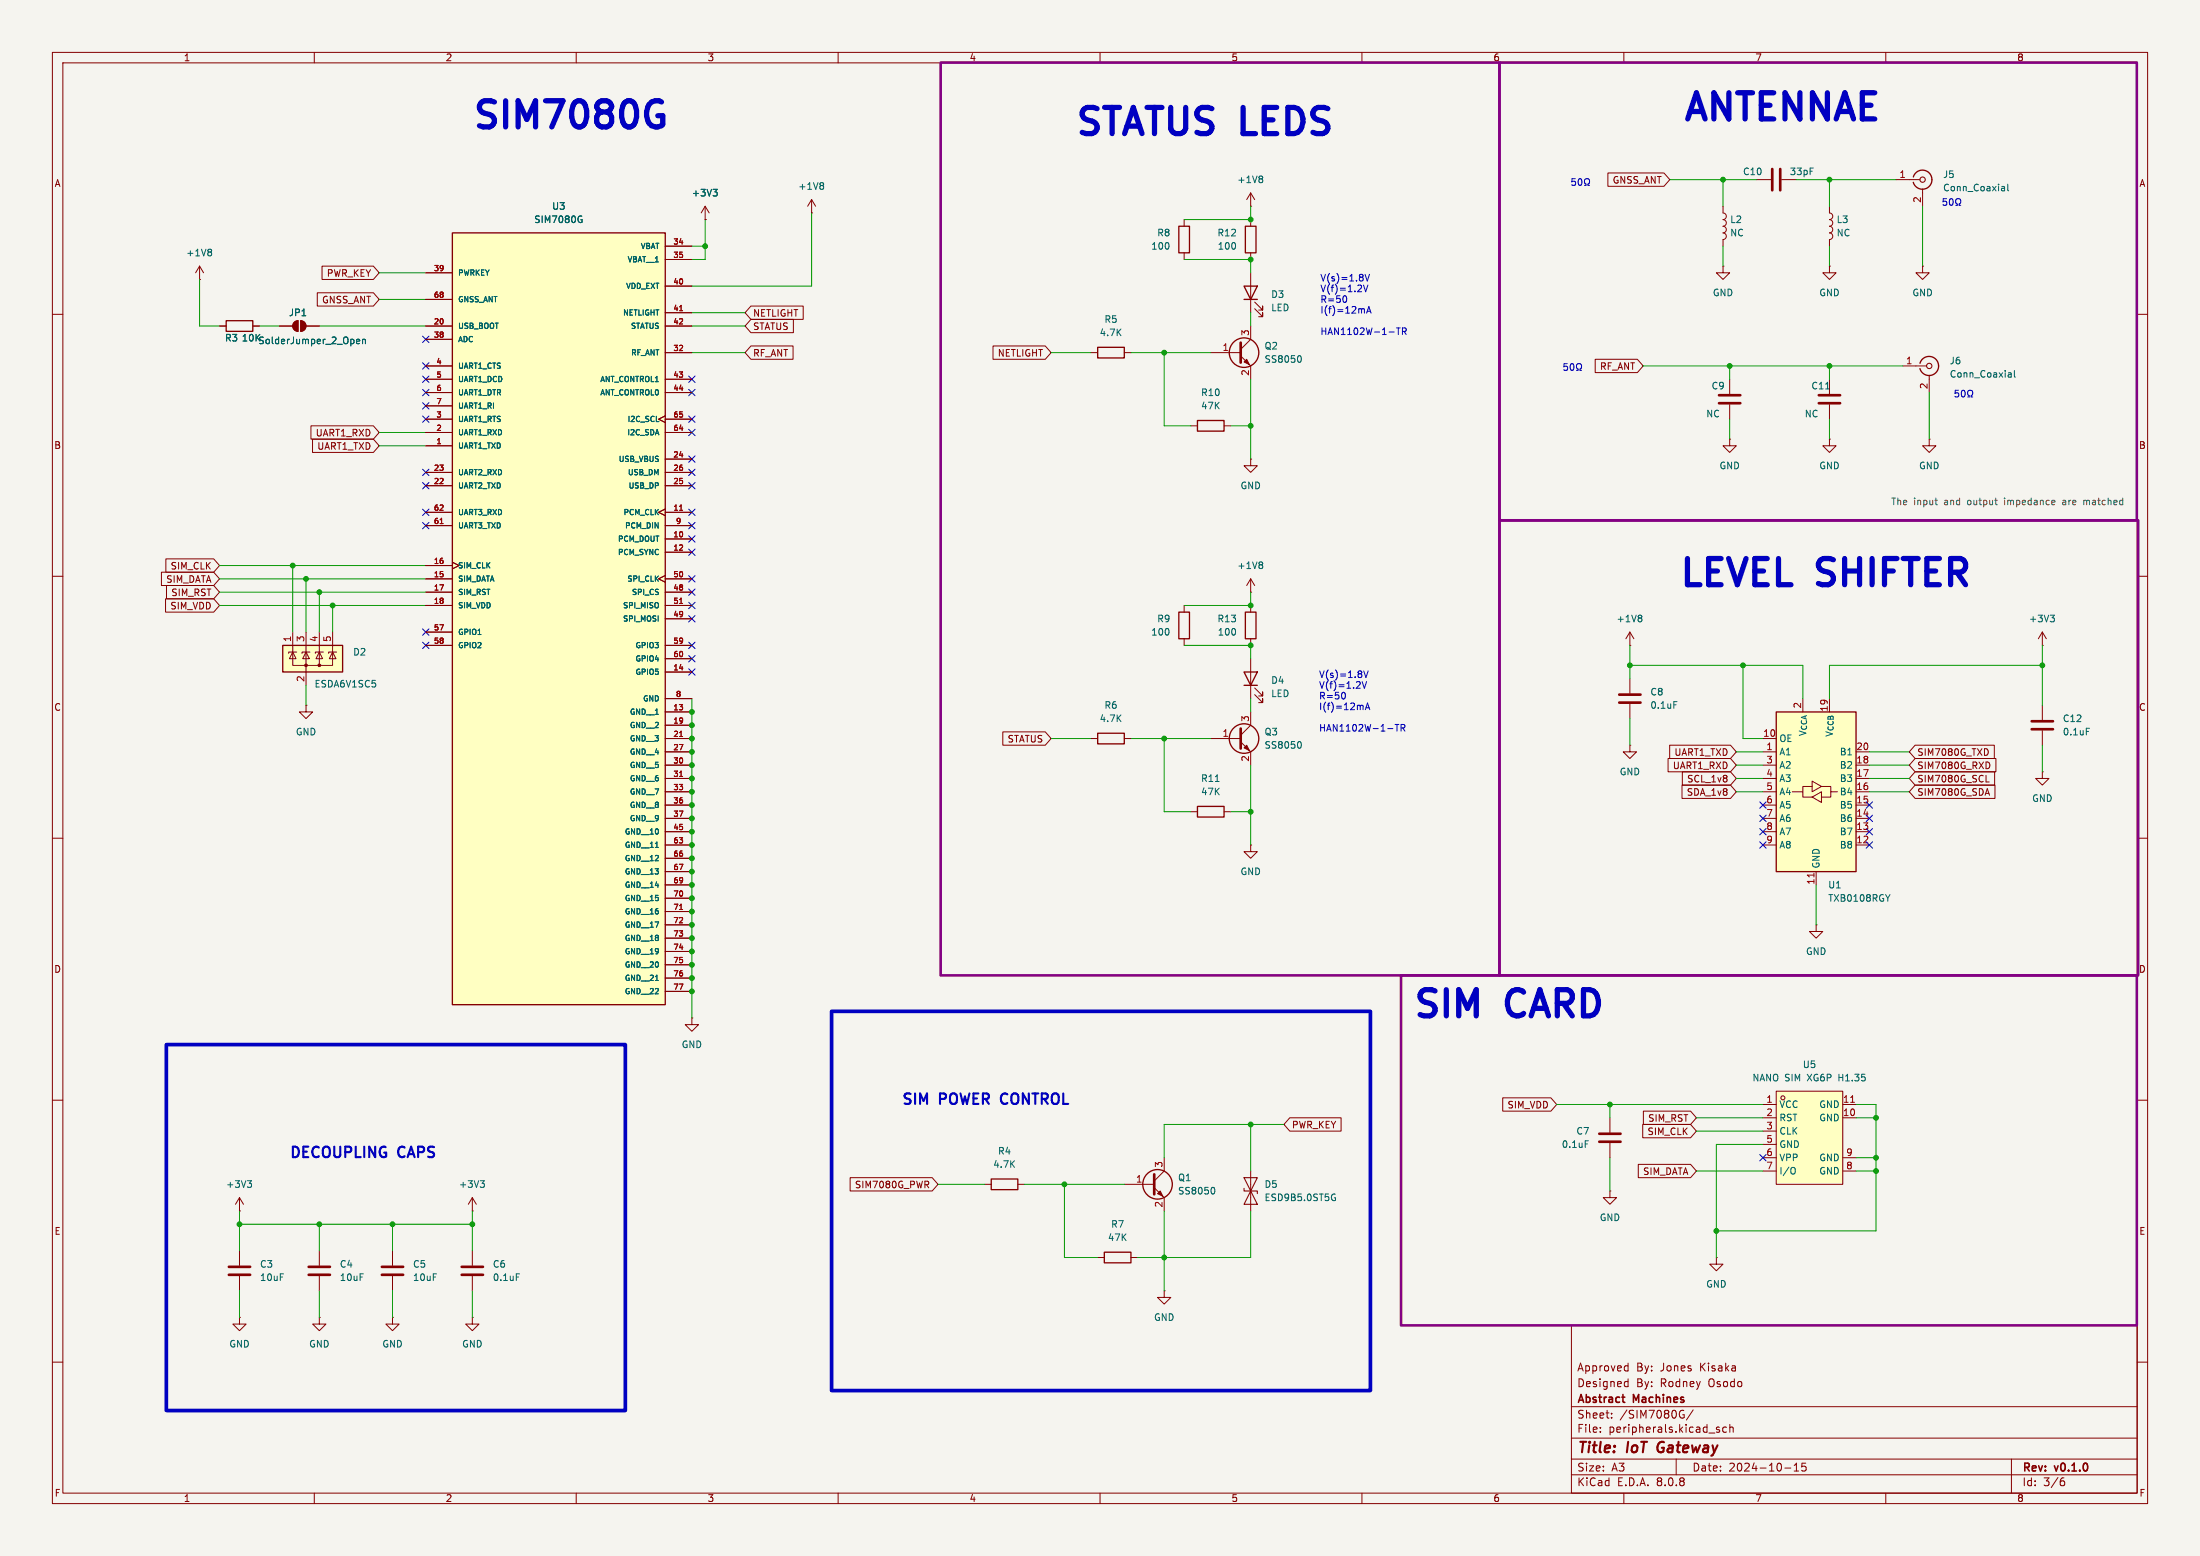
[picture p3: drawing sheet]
<svg xmlns="http://www.w3.org/2000/svg" width="420mm" height="297mm" viewBox="0 0 420 297" stroke-linecap="round" stroke-linejoin="round" font-family="sans-serif">
<path d="M0 0h420v297h-420z" fill="#f5f4ef" stroke="#f5f4ef" stroke-width=".19"/>
<g fill="none" stroke="#840000" stroke-width=".19">
<path d="M10 10h400v277h-400zM12 12h396v273h-396zM60 10v2M110 10v2M160 10v2M210 10v2M260 10v2M310 10v2M360 10v2M10 60h2M408 60h2M238.8 87.6v1.3h1.2l-1.2 1.3-1.3-1.3h1.3"/>
<path d="M238.8 87.6h.1M10 110h2M238.8 115.6v1.2M408 110h2M238.8 121.9v1.3M238.8 125.7v7.7M238.8 135.9v2.5l-1.9 1.9M239.5 132.6l1.5 1.5v-.7v.7h-.7M239.5 131.3l1.5 1.5v-.7v.7h-.7M10 160h2M231.1 141h5.8M236.9 141.6l1.9 1.9v2.6"/>
<path d="M408 160h2M10 210h2M408 210h2M300 253h108v32h-108zM10 260h2M300 278.5h108M300 274.5h108M300 268.5h108M305.5 273.2v.2M305.5 272.5v.1M307.7 270.5v.2M307.7 269.8v.1"/>
<path d="M310.4 263.7l.4 .1M310.4 260.7l.4 .1M310.8 260.2v1.5M310.8 263.2v1.5M310.8 264.6l-.4 .1M310.8 261.6l-.4 .1M320 278.5v3M321.1 269.2l.3 .1M321.2 270h.3v.5l-.4 .2M323.2 269.1l-1.3 1.9M327.7 272.8l.5 .2 .1 .1-.1 .2-.4 .1M327.7 272.5h.5"/>
<path d="M329.6 272.5l-.4-.1-.3 .3 .1 .6h.6M330.2 272.5l.2-.1 .4 .1 .1 .9M330.2 271.9v1.5M342.5 279.7l.4-.4v1.5M344.7 279.3h-.7l-.1 .7 .3-.1h.5l.1 .2-.1 .5-.2 .2-.6-.2M384 278.5v6.5M408 260h2M60 285v2M110 285v2M160 285v2M210 285v2M260 285v2"/>
<path d="M300 281.5h108M310 285v2M340.7 280.2h1.2M342.5 280.8h.9M360 285v2M393.6 282.7h.4l.2 .2-.1 .5-.5 .2M394 282.1l-.4 .1"/>
</g>
<path d="M316.7 275.5a1.27 1.27 0 0 0 0 1.6" fill="none" stroke="#840000" stroke-width=".4"/>
<path d="M309.6 266.7h.6M310 267.7h.2" fill="none" stroke="#840000" stroke-width=".3"/>
<g fill="none" stroke="#840000" stroke-width=".25">
<path d="M237.7 116.8h2.1v5.1h-2.1zM237.5 128.3h2.5l-1.2 2.5zM237.5 130.8h2.5"/>
<circle cx="237.5" cy="141" r="2.82"/>
</g>
<path d="M236.9 139.1v3.8" fill="none" stroke="#840000" stroke-width=".51"/>
<path d="M237.5 142.7l.5-.5 .5 1.1z" fill="#840000" stroke="#840000" stroke-width=".19"/>
<path d="M248.1 141.5a.79 .79 0 0 1 0 1.3" fill="none" stroke="#006464" stroke-width=".19"/>
<path d="M339.1 135.9h15.2v30.5h-15.2z" fill="#ffffc2"/>
<g fill="none" stroke="#840000" stroke-width=".25">
<path d="M225 43.2h2.1v5.1h-2.1zM237.5 54.6h2.5l-1.2 2.6zM237.5 57.2h2.5M237.7 43.2h2.1v5.1h-2.1zM209.5 66.3h5.1v2h-5.1zM366.5 69.3a1.82 1.82 0 0 1 2.8-.9 1.82 1.82 0 0 1 0 3 1.82 1.82 0 0 1-2.8-1M228.6 80.3h5.1v2h-5.1zM225 116.8h2.1v5.1h-2.1zM209.5 140h5.1v2h-5.1zM339.1 135.9h15.2v30.5h-15.2zM228.6 153.9h5.1v2.1h-5.1zM210.8 239h5.1v2h-5.1z"/>
<circle cx="237.5" cy="67.3" r="2.82"/>
<circle cx="221" cy="226.1" r="2.82"/>
</g>
<g fill="none" stroke="#840000" stroke-width=".19">
<path d="M238.8 39.4h.1M238.8 36.8v2.6M238.8 36.8l-.8 1.3M238.8 36.8l.7 1.3M335.3 34.3h2.8M340.1 34.3h2.8M226.1 41.9v1.3M226.1 48.3v1.2M238.8 41.9v1.3M238.8 48.3v1.2M238.8 52.1v7.6M239.5 58.9l1.5 1.6v-.8v.8h-.7"/>
<path d="M239.5 57.7l1.5 1.5v-.8v.8h-.7M328.9 50.8v1.3h1.3l-1.3 1.2-1.2-1.2h1.2M328.9 50.8h.1M349.2 50.8v1.3h1.3l-1.3 1.2-1.2-1.2h1.2M349.2 50.8h.1M367 50.8v1.3h1.3l-1.3 1.2-1.2-1.2h1.2M367 50.8h.1M208.3 67.3h1.2M214.6 67.3h1.3M231.1 67.3h5.8M236.9 67.9l1.9 2v2.5M238.8 62.2v2.6l-1.9 1.9"/>
<path d="M330.2 72.4v2.8M330.2 77.2v2.8M349.2 72.4v2.8M349.2 77.2v2.8M363.2 69.9h4.6M368.3 71.6v3.3M227.3 81.3h1.3M233.7 81.3h1.2M330.2 83.8v1.3h1.3l-1.3 1.3-1.3-1.3h1.3M330.2 83.8h.1M349.2 83.8v1.3h1.3l-1.3 1.3-1.2-1.3h1.2M349.2 83.8h.1"/>
<path d="M368.3 83.8v1.3h1.3l-1.3 1.3-1.3-1.3h1.3M368.3 83.8h.1M226.1 115.6v1.2M238.8 113h.1M238.8 110.5l-.8 1.3M238.8 110.5v2.5M238.8 110.5l.7 1.3M226.1 121.9v1.3M311.1 123.2h.1M311.1 120.7l-.7 1.2M311.1 120.7v2.5M311.1 129.5v2.8"/>
<path d="M311.1 134.4v2.8M311.1 120.7l.8 1.2M389.9 123.2h.1M389.9 120.7v2.5M389.9 134.6v2.8M389.9 139.4v2.8M389.9 120.7l-.8 1.2M389.9 120.7l.8 1.2M208.3 141h1.2M214.6 141h1.3M227.3 154.9h1.3M233.7 154.9h1.2"/>
<path d="M311.1 142.2v1.3h1.3l-1.3 1.3-1.2-1.3h1.2M311.1 142.2h.1M336.5 143.5h2.6M336.5 141h2.6M336.5 158.8h2.6M336.5 156.2h2.6M336.5 153.7h2.6M336.5 151.1h2.6M336.5 148.6h2.6M336.5 146.1h2.6M342.1 151.1h2.1v1h1.7M345.9 150.1h-1.7v1"/>
<path d="M345.9 152.1l1.8-1v2.1zM345.9 149.1l1.8 1-1.8 1zM347.7 150.1h1.8v1h1.3M349.5 151.1v1h-1.8M354.3 143.5h2.6M354.3 158.8h2.6M354.3 156.2h2.6M354.3 153.7h2.6M354.3 151.1h2.6M354.3 148.6h2.6M354.3 146.1h2.6M389.9 147.3v1.3h1.3l-1.3 1.3-1.3-1.3h1.3"/>
<path d="M389.9 147.3h.1M238.8 161.3v1.3h1.2l-1.2 1.2-1.3-1.2h1.3M238.8 161.3h.1M336.5 161.3h2.6M346.7 176.5v1.3h1.3l-1.3 1.3-1.3-1.3h1.3M346.7 176.5h.1M346.7 166.4v2.5M354.3 161.3h2.6M307.3 213.4v2.8M307.3 218.2v2.8M214.6 226.1h5.7M220.3 226.7l1.9 1.9v2.5"/>
<path d="M222.2 221v2.5l-1.9 1.9M238.8 223.5v7.6M209.5 240h1.3M215.9 240h1.3M222.2 246.4v1.2h1.3l-1.3 1.3-1.2-1.3h1.2M222.2 246.4h.1"/>
</g>
<path d="M346.3 166.7v.7" fill="none" stroke="#a90000" stroke-width=".19"/>
<g fill="none" stroke="#006464" stroke-width=".19">
<path d="M240.8 33.6l.3 .2-.3 .3 .3 .3v.2l-.3 .3M248.1 67.9a.79 .79 0 0 1 0 1.3M348.5 74.2h.8M383.5 71.1l.5 .2v.7M384 71.9l-.5 .1M384 71.4l-.5 .1M384.6 70.7v1.1l.1 .2M240.8 107.3l.3 .2-.3 .3 .3 .2v.3l-.3 .2M313.2 117.4l.2 .3-.2 .3 .2 .2v.2l-.2 .3M391.4 117.4h.8l-.4 .5M391.9 117.9l.3 .2v.3l-.3 .3M319.5 133.9h.7"/>
<path d="M398.3 139h.6M232 149.2h.7M360.8 170.8l-.4 .6M302.6 217.7h.6M231.6 226.6a.79 .79 0 0 1 0 1.3M254.6 227.9l.3 .1M254.7 228.6h.3v.5l-.4 .1"/>
</g>
<g fill="none" stroke="#840000" stroke-width=".51">
<path d="M338.3 32.3v4M339.9 32.3v4M236.9 65.4v3.8M328.2 77h4M328.2 75.4h4M347.2 77h4.1M347.2 75.4h4.1M309.1 134.1h4.1M309.1 132.6h4.1M387.9 139.2h4M387.9 137.7h4M305.3 217.9h4.1"/>
<path d="M305.3 216.4h4.1M220.3 224.2v3.8"/>
</g>
<g fill="#840000" stroke="#840000" stroke-width=".19">
<path d="M221 227.8l.5-.5 .5 1z"/>
<path d="M237.5 69.1l.5-.5 .5 1z"/>
</g>
<g fill="none" stroke="#840000" stroke-width=".2">
<path d="M237.5 226.8v.5h2.5v.5M237.5 224.8h2.5l-1.2 2.5zM238.8 227.3l1.2 2.6h-2.5z"/>
<circle cx="368.3" cy="69.9" r=".51"/>
</g>
<path d="M339.1 208.3h12.7v17.8h-12.7z" fill="#ffffc2"/>
<g fill="none" stroke="#840000" stroke-width=".19">
<path d="M134.6 39.4l-.7 1.2M134.6 39.4v2.5M134.6 39.4l.8 1.2M154.9 38.1l-.7 1.3M154.9 38.1v2.5M154.9 38.1l.8 1.3M328.9 39.4v1.3a.64 .64 0 0 1 .7 .6 .64 .64 0 0 1-.7 .6 .63 .63 0 0 1 .7 .7 .63 .63 0 0 1-.7 .6 .63 .63 0 0 1 .7 .6 .63 .63 0 0 1-.7 .7M349.2 39.4v1.3a.64 .64 0 0 1 .7 .6 .64 .64 0 0 1-.7 .6 .63 .63 0 0 1 .7 .7 .63 .63 0 0 1-.7 .6 .63 .63 0 0 1 .7 .6 .63 .63 0 0 1-.7 .7M361.9 34.3h4.6M367 36.1v3.3M38.1 53.3h.1M38.1 50.8l-.8 1.3"/>
<path d="M38.1 50.8v2.5M38.1 50.8l.8 1.3M134.6 41.9h.1M154.9 40.6h.1M328.9 44.5a.63 .63 0 0 1 .7 .6 .63 .63 0 0 1-.7 .6v1.3M349.2 44.5a.63 .63 0 0 1 .7 .6 .63 .63 0 0 1-.7 .6v1.3M41.9 62.2h1.3M48.3 62.2h1.2M53.3 62.2h2.6M56.2 61.5l.7-.3v2a1.02 1.02 0 0 1-.9-.6 1.02 1.02 0 0 1 .2-1.1zM57.4 61.2a1.02 1.02 0 0 1 1 1 1.02 1.02 0 0 1-1 1zM58.4 62.2h2.6"/>
<path d="M132.1 194.3v1.3h1.2l-1.2 1.3-1.3-1.3h1.3M132.1 194.3h.1M336.5 210.8h2.6M336.5 213.4h2.6M336.5 215.9h2.6M336.5 218.4h2.6M339.1 208.3h12.7v17.8h-12.7zM351.8 210.8h2.5M351.8 213.4h2.5M45.7 231.1h.1M45.7 228.6l-.7 1.3M45.7 228.6v2.5"/>
<path d="M45.7 238.8v2.8M45.7 228.6l.8 1.3M61 238.8v2.8M74.9 238.8v2.8M90.2 231.1h.1M90.2 228.6v2.5M90.2 238.8v2.8M90.2 228.6l-.8 1.3M90.2 228.6l.7 1.3M188 226.1h1.2M194.3 226.1h1.3M307.3 227.3v1.3h-1.2l1.2 1.3 1.3-1.3h-1.3"/>
<path d="M307.3 227.3h.1M336.5 221h2.6M336.5 223.5h2.6M351.8 221h2.5M351.8 223.5h2.5M45.7 251.5v1.2h1.3l-1.3 1.3-1.3-1.3h1.3M45.7 251.5h.1M45.7 243.6v2.8M61 251.5v1.2h1.2l-1.2 1.3-1.3-1.3h1.3M61 251.5h.1M61 243.6v2.8M74.9 251.5v1.2h1.3l-1.3 1.3-1.2-1.3h1.2"/>
<path d="M74.9 251.5h.1M74.9 243.6v2.8M90.2 251.5v1.2h1.2l-1.2 1.3-1.3-1.3h1.3M90.2 251.5h.1M90.2 243.6v2.8M327.7 240v1.3h1.2l-1.2 1.3-1.3-1.3h1.3M327.7 240h.1"/>
<circle cx="340.4" cy="209.6" r=".38"/>
</g>
<path d="M353.3 210.4h.7" fill="none" stroke="#a90000" stroke-width=".19"/>
<g fill="none" stroke="#006464" stroke-width=".19">
<path d="M136.1 36.1h.8l-.4 .5M136.7 36.6l.2 .3v.3l-.2 .2M157 34.9l.2 .2-.2 .3 .2 .3v.2l-.2 .2M382.3 35.6l.4 .2v.6M382.7 36.4h-.4M382.7 35.9h-.4M383.3 35.2v1.1l.2 .1M40.2 47.6l.2 .2-.2 .3 .2 .3v.2l-.2 .2M68.1 65.2l.6-.1-.1-.3h-.4l-.1 .1v.6h.5M69.2 64.9l.2-.1h.3l.1 .8M69.2 64.8v.8M47.2 225.4h.8l-.4 .5"/>
<path d="M47.8 225.9l.2 .2v.3l-.2 .2M91.7 225.4h.8l-.5 .5M92.2 225.9l.3 .2v.3l-.3 .2M342.4 222.8l.1 .1a.81 .81 0 0 1-.1 1.2M98.6 243.1h.6"/>
</g>
<path d="M365.3 33.8a1.82 1.82 0 0 1 2.8-1 1.82 1.82 0 0 1-.1 3 1.82 1.82 0 0 1-2.7-1M43.2 61.2h5.1v2h-5.1zM189.2 225h5.1v2.1h-5.1z" fill="none" stroke="#840000" stroke-width=".25"/>
<circle cx="367" cy="34.3" r=".51" fill="none" stroke="#840000" stroke-width=".2"/>
<g fill="#840000" stroke="#840000" stroke-width=".19">
<path d="M56.2 61.5l.7-.3v2a1.02 1.02 0 0 1-.9-.6 1.02 1.02 0 0 1 .2-1.1z"/>
<path d="M57.4 61.2a1.02 1.02 0 0 1 1 1 1.02 1.02 0 0 1-1 1z"/>
</g>
<path d="M43.7 243.3h4.1M43.7 241.8h4.1M58.9 243.3h4.1M58.9 241.8h4.1M72.9 243.3h4.1M72.9 241.8h4.1M88.1 243.3h4.1M88.1 241.8h4.1" fill="none" stroke="#840000" stroke-width=".51"/>
<path d="M86.4 44.5h40.6v147.3h-40.6z" fill="#ffffc2"/>
<path d="M86.4 44.5h40.6v147.3h-40.6z" fill="none" stroke="#840000" stroke-width=".25"/>
<g fill="none" stroke="#840000" stroke-width=".19">
<path d="M81.3 52.1h5.1M81.3 57.2h5.1M127 47h5.1M127 49.5h5.1M127 54.6h5.1M127 59.7h5.1M81.3 62.2h5.1M81.3 64.8h5.1M81.3 69.9h5.1M81.3 72.4h5.1M81.3 74.9h5.1M81.3 77.5h5.1"/>
<path d="M127 79.4l-1.3 .6 1.3 .6M127 62.2h5.1M127 67.3h5.1M127 72.4h5.1M127 74.9h5.1M81.3 85.1h5.1M81.3 97.8h5.1M81.3 82.6h5.1M81.3 92.7h5.1M81.3 90.2h5.1M81.3 80h5.1M127 97.2l-1.3 .6 1.3 .6"/>
<path d="M127 97.8h5.1M127 82.6h5.1M127 92.7h5.1M127 90.2h5.1M127 87.6h5.1M127 80h5.1M81.3 110.5h5.1M81.3 108h5.1M81.3 113h5.1M81.3 115.6h5.1M81.3 100.3h5.1M86.4 107.3l1.2 .7-1.2 .6"/>
<path d="M127 109.9l-1.3 .6 1.3 .6M127 102.9h5.1M127 105.4h5.1M127 110.5h5.1M127 113h5.1M127 115.6h5.1M127 118.1h5.1M127 100.3h5.1M58.4 134.6v1.3h1.3l-1.3 1.3-1.3-1.3h1.3M58.4 134.6h.1M81.3 120.7h5.1M81.3 123.2h5.1"/>
<path d="M127 135.9h5.1M127 128.3h5.1M127 138.4h5.1M127 123.2h5.1M127 125.7h5.1M127 133.4h5.1M127 141h5.1M127 143.5h5.1M127 146.1h5.1M127 148.6h5.1M127 151.1h5.1M127 153.7h5.1"/>
<path d="M127 156.2h5.1M127 158.8h5.1M127 161.3h5.1M127 163.8h5.1M127 166.4h5.1M127 168.9h5.1M127 171.5h5.1M127 174h5.1M127 176.5h5.1M127 179.1h5.1M127 181.6h5.1M127 184.2h5.1"/>
<path d="M127 186.7h5.1M127 189.2h5.1"/>
</g>
<path d="M129.7 59.3h.6M84 99.9h.6M129.7 97.4h.6M129.7 115.2h.6M129.7 140.6h.6M129.7 148.2h.6M129.7 173.6h.6" fill="none" stroke="#a90000" stroke-width=".19"/>
<path d="M110.8 41.2l.3 .1M110.9 41.9h.2v.5l-.3 .1M125.1 161.8h.6M125.1 187.2h.6" fill="none" stroke="#006464" stroke-width=".19"/>
<path d="M54 123.2h11.4v5.1h-11.4z" fill="#ffffc2"/>
<path d="M54 123.2h11.4v5.1h-11.4z" fill="none" stroke="#840000" stroke-width=".25"/>
<g fill="#840000" stroke="#840000" stroke-width=".19">
<circle cx="58.4" cy="127" r=".25"/>
<circle cx="61" cy="127" r=".25"/>
</g>
<g fill="none" stroke="#840000" stroke-width=".19">
<path d="M307 33h10.7l1.1 1.3-1.1 1.3h-10.7zM60.6 55.9h10.7l1.1 1.3-1.1 1.2h-10.7zM61.5 50.8h9.8l1.1 1.3-1.1 1.2h-9.8zM81.3 52.1h5.1M81.3 57.2h5.1M127 47h5.1M127 49.5h5.1M127 54.6h5.1M127 59.7h5.1M134.6 41.9h.1M143.4 58.4h9.9v2.6h-9.9l-1.2-1.3zM41.9 62.2h1.3"/>
<path d="M48.3 62.2h1.2M53.3 62.2h2.6M58.4 62.2h2.6M81.3 69.9h5.1M81.3 62.2h5.1M81.3 64.8h5.1M81.3 72.4h5.1M81.3 74.9h5.1M81.3 77.5h5.1M127 79.4l-1.3 .6 1.3 .6M127 62.2h5.1M127 67.3h5.1"/>
<path d="M127 72.4h5.1M127 74.9h5.1M143.4 61h8.1v2.5h-8.1l-1.2-1.3zM143.4 66h8v2.6h-8l-1.2-1.3zM189.6 66h9.9l1.2 1.3-1.2 1.3h-9.9zM304.5 68.6h8.1l1.1 1.3-1.1 1.2h-8.1zM305.8 69.9h.6l.1-.2-.1-.3-.6-.1v1.2M306.1 69.9l.4 .6M307 69.9h.4M307.6 69.3h-.6v1.2M307.8 70.6h1M308.9 70.5l.4-1.2 .4 1.2"/>
<path d="M309 70.2h.6M310.9 69.3v1.2l-.7-1.2v1.2M311.3 69.3h.7M311.7 69.3v1.2M59.4 81.3h11.9l1.1 1.3-1.1 1.2h-11.9zM59.7 83.8h11.6l1.1 1.3-1.1 1.3h-11.6zM81.3 85.1h5.1M81.3 97.8h5.1M81.3 82.6h5.1M81.3 92.7h5.1M81.3 90.2h5.1M81.3 80h5.1"/>
<path d="M127 97.2l-1.3 .6 1.3 .6M127 97.8h5.1M127 82.6h5.1M127 92.7h5.1M127 90.2h5.1M127 87.6h5.1M127 80h5.1M30.8 109.2h10l1.1 1.3-1.1 1.3h-10zM31.6 114.3h9.2l1.1 1.3-1.1 1.2h-9.2zM31.7 106.7h9.1l1.1 1.3-1.1 1.2h-9.1zM31.8 111.8h9l1.1 1.2-1.1 1.3h-9zM81.3 110.5h5.1"/>
<path d="M81.3 108h5.1M81.3 113h5.1M81.3 115.6h5.1M81.3 100.3h5.1M86.4 107.3l1.2 .7-1.2 .6M127 109.9l-1.3 .6 1.3 .6M127 102.9h5.1M127 105.4h5.1M127 110.5h5.1M127 113h5.1M127 115.6h5.1M127 118.1h5.1"/>
<path d="M127 100.3h5.1M55.9 124.5v2.5h5.1v-2.5M55.9 124.5l.6 1.2h-1.3zM55.9 120.7v3.8M56.6 124.5h-1.5v.2M58.4 124.5l.7 1.2h-1.3zM58.4 120.7v10.1M59.2 124.5h-1.5v.2M61 124.5l.6 1.2h-1.3zM61 120.7v3.8M61.7 124.5h-1.5v.2M63.5 124.5v2.5h-2.5"/>
<path d="M63.5 124.5l.6 1.2h-1.2zM63.5 120.7v3.8M64.3 124.5h-1.6v.2M81.3 120.7h5.1M81.3 123.2h5.1M127 135.9h5.1M127 128.3h5.1M127 138.4h5.1M127 123.2h5.1M127 125.7h5.1M127 133.4h5.1M191.4 139.7h8.1l1.2 1.3-1.2 1.2h-8.1z"/>
<path d="M127 141h5.1M127 143.5h5.1M127 146.1h5.1M127 148.6h5.1M127 151.1h5.1M127 153.7h5.1M127 156.2h5.1M127 158.8h5.1M318.4 144.8h12l1.1 1.3-1.1 1.2h-12zM318.7 142.2h11.7l1.1 1.3-1.1 1.3h-11.7zM321.1 149.9h9.3l1.1 1.2-1.1 1.3h-9.3zM321.2 147.3h9.2l1.1 1.3-1.1 1.3h-9.2z"/>
<path d="M365.6 149.9h15.2v2.5h-15.2l-1.1-1.3zM365.6 147.3h15.2v2.6h-15.2l-1.1-1.3zM365.6 144.8h15.4v2.5h-15.4l-1.1-1.2zM365.6 142.2h15.1v2.6h-15.1l-1.1-1.3zM379.1 151.4h.6M379.1 149.3h.6M379.3 143l.3 .5-.3 .6M379.4 150.5l.4 1.3M379.4 145.5a.68 .68 0 0 1 .5 .6 .68 .68 0 0 1-.5 .6M127 161.3h5.1M127 163.8h5.1M127 166.4h5.1"/>
<path d="M127 168.9h5.1M127 171.5h5.1M127 174h5.1M127 176.5h5.1M127 179.1h5.1M127 181.6h5.1M127 184.2h5.1M127 186.7h5.1M127 189.2h5.1M246.2 213.4h9.8v2.5h-9.8l-1.1-1.3zM286.9 209.5h9.2l1.1 1.3-1.1 1.3h-9.2zM313.6 214.6h9.1l1.1 1.3-1.1 1.3h-9.1z"/>
<path d="M313.7 212.1h9l1.1 1.3-1.1 1.2h-9zM162.3 224.8h15.7l1.1 1.3-1.1 1.2h-15.7zM176.9 226.1l.4 .6M177.2 225.5l.1 .2-.1 .4M312.8 222.2h9.9l1.1 1.3-1.1 1.3h-9.9z"/>
</g>
<g fill="none" stroke="#0000c2" stroke-width=".19">
<path d="M300.7 34.1h-.6v.6l.1-.1 .5 .1 .1 .1-.1 .5-.2 .1-.4-.1M301.4 34.2l.2-.1a.68 .68 0 0 1 .4 .6 .68 .68 0 0 1-.4 .7l-.3-.5zM302.5 35.4h.3v-.3a.54 .54 0 0 1-.3-.7 .54 .54 0 0 1 .8-.2l.1 .6-.3 .3v.3h.3M371.6 37.9h-.6l-.1 .6 .2-.1 .4 .1 .2 .1-.1 .5-.2 .1-.5-.1M372.3 38l.1-.1a.68 .68 0 0 1 .5 .7 .68 .68 0 0 1-.5 .6 .84 .84 0 0 1-.1-1.2zM373.3 39.2h.3v-.3a.54 .54 0 0 1-.2-.7 .54 .54 0 0 1 .7-.2l.2 .6-.3 .3v.3h.3M257.1 56.9l-.1 .6-.2 .2M260.3 54.4l.4 1.3 .4-1.3M260.3 58.9l.2 .2v.7M260.6 52.4l.4 1.2 .4-1.2M260.9 59.8l.4-1.3 .4 1.3M261 59.4h.6"/>
<path d="M266.6 62.6h.7M266.9 62.6v1.3M267.7 63.3l.6-.1 .2-.2-.1-.3-.7-.1v1.3M268 63.3l.5 .6M299.2 69.4h-.6l-.1 .6 .2-.1 .4 .1 .2 .1-.1 .5-.2 .1-.5-.1M299.9 69.5l.1-.1a.68 .68 0 0 1 .5 .7 .68 .68 0 0 1-.5 .6l-.3-.5zM301 70.7h.3v-.3a.54 .54 0 0 1-.3-.7 .54 .54 0 0 1 .7-.2l.2 .6-.3 .3v.3h.3M373.9 74.5h-.6l-.1 .6 .2-.1h.4l.1 .2v.4l-.2 .2-.5-.2M374.5 74.6l.2-.1a.68 .68 0 0 1 .5 .6 .68 .68 0 0 1-.5 .7l-.3-.5zM375.6 75.8h.3v-.3a.54 .54 0 0 1-.2-.7 .54 .54 0 0 1 .7-.2l.2 .6-.3 .3v.3h.3M256.8 132.6v.6l-.3 .2M260 130.1l.5 1.3 .4-1.3"/>
<path d="M260 134.6l.2 .2v.7M260.3 128.1l.5 1.2 .4-1.2M260.6 135.5l.5-1.3 .4 1.3M260.8 135.1h.6M266.3 138.3h.8M266.7 138.3v1.3M267.5 138.9h.6l.1-.2-.1-.3-.6-.1v1.3M267.8 138.9l.4 .7"/>
</g>
<path d="M369.4 95.5h.5M369.6 96.3h.3M392.2 95.6l.1 .2-.6 .1M393.9 95.5l-.1 .1M393.9 95.9l-.1 .1 .1 .3M397.8 95.5v.8M398.2 95.5l-.4 .1" fill="none" stroke="#484848" stroke-width=".19"/>
<path d="M125.1 19.2h.7l.5 .3M125.6 22.1h.9v1.7l-.2 .2-1.2 .2" fill="none" stroke="#0000c2" stroke-width="1"/>
<path d="M31.7 199.4h87.7v69.8h-87.7zM158.7 193h102.9v72.4h-102.9z" fill="none" stroke="#0000c2" stroke-width=".7"/>
<path d="M179.6 11.9h106.7v174.3h-106.7zM286.3 11.9h121.6v87.4h-121.6zM286.3 99.3h121.9v86.9h-121.9zM267.5 186.2h140.4v66.8h-140.4z" fill="none" stroke="#840084" stroke-width=".5"/>
<g fill="none" stroke="#009600" stroke-width=".19">
<path d="M238.8 39.4v2.5h-12.7M318.8 34.3h16.5M328.9 34.3v5.1M342.9 34.3h19M349.2 34.3v5.1M367 39.4v11.4M38.1 53.3v8.9h3.8M72.4 52.1h8.9M72.4 57.2h8.9M132.1 59.7h10.1M132.1 47h2.5M134.6 41.9v7.6h-2.5"/>
<path d="M154.9 40.6v14h-22.8M226.1 49.5h12.7v2.6M238.8 59.7v2.5M328.9 47v3.8M349.2 47v3.8M49.5 62.2h3.8M61 62.2h20.3M132.1 67.3h10.1M132.1 62.2h10.1M200.7 67.3h7.6M215.9 67.3h15.2M222.2 67.3v14h5.1"/>
<path d="M238.8 72.4v15.2M313.7 69.9h49.5M330.2 69.9v2.5M349.2 69.9v2.5M368.3 74.9v8.9M72.4 85.1h8.9M72.4 82.6h8.9M234.9 81.3h3.9M330.2 80v3.8M349.2 80v3.8M41.9 115.6h39.4M41.9 108h39.4"/>
<path d="M41.9 110.5h39.4M41.9 113h39.4M55.9 108v12.7M58.4 110.5v10.2M61 113v7.7M63.5 115.6v5.1M238.8 113v2.6h-12.7M58.4 130.8v3.8M132.1 133.4v60.9M226.1 123.2h12.7v2.5M238.8 133.4v2.5M311.1 123.2v6.3"/>
<path d="M311.1 137.2v5M311.1 127h33.1v6.4M332.7 127v14h3.8M389.9 127h-40.7v6.4M389.9 123.2v11.4M200.7 141h7.6M215.9 141h15.2M222.2 141v13.9h5.1M234.9 154.9h3.9M238.8 146.1v15.2M331.5 146.1h5M331.5 143.5h5"/>
<path d="M331.5 151.1h5M331.5 148.6h5M356.9 146.1h7.6M356.9 143.5h7.6M356.9 151.1h7.6M356.9 148.6h7.6M389.9 142.2v5.1M346.7 168.9v7.6M238.8 214.6v8.9M245.1 214.6h-22.9v6.4M297.2 210.8h39.3M307.3 210.8v2.6"/>
<path d="M323.8 213.4h12.7M323.8 215.9h12.7M336.5 218.4h-8.8v21.6M354.3 210.8h3.8v24.1h-30.4M354.3 213.4h3.8M45.7 233.7h44.5M45.7 231.1v7.7M61 233.7v5.1M74.9 233.7v5.1M90.2 231.1v7.7M179.1 226.1h8.9M195.6 226.1h19"/>
<path d="M203.2 226.1v13.9h6.3M222.2 231.1v15.3M238.8 231.1v8.9h-21.6M307.3 221v6.3M323.8 223.5h12.7M354.3 221h3.8M354.3 223.5h3.8M45.7 246.4v5.1M61 246.4v5.1M74.9 246.4v5.1M90.2 246.4v5.1"/>
</g>
<g fill="none" stroke="#000084" stroke-width=".19">
<path d="M80.7 79.4l1.2 1.2M80.7 76.9l1.2 1.2M80.7 69.2l1.2 1.3M80.7 74.3l1.2 1.2M80.7 64.2l1.2 1.2M80.7 71.8l1.2 1.2M81.9 79.4l-1.2 1.2M81.9 76.9l-1.2 1.2M81.9 69.2l-1.2 1.3M81.9 74.3l-1.2 1.2M81.9 64.2l-1.2 1.2M81.9 71.8l-1.2 1.2"/>
<path d="M131.5 79.4l1.2 1.2M131.5 71.8l1.2 1.2M131.5 74.3l1.2 1.2M132.7 79.4l-1.2 1.2M132.7 71.8l-1.2 1.2M132.7 74.3l-1.2 1.2M80.7 89.6l1.2 1.2M80.7 92.1l1.2 1.2M80.7 97.2l1.2 1.2M80.7 99.7l1.2 1.2M81.9 89.6l-1.2 1.2M81.9 92.1l-1.2 1.2"/>
<path d="M81.9 97.2l-1.2 1.2M81.9 99.7l-1.2 1.2M131.5 89.6l1.2 1.2M131.5 99.7l1.2 1.2M131.5 92.1l1.2 1.2M131.5 81.9l1.2 1.3M131.5 87l1.2 1.2M131.5 97.2l1.2 1.2M132.7 89.6l-1.2 1.2M132.7 99.7l-1.2 1.2M132.7 92.1l-1.2 1.2M132.7 81.9l-1.2 1.3"/>
<path d="M132.7 87l-1.2 1.2M132.7 97.2l-1.2 1.2M131.5 102.3l1.2 1.2M131.5 109.9l1.2 1.2M131.5 117.5l1.2 1.2M131.5 115l1.2 1.2M131.5 112.4l1.2 1.2M131.5 104.8l1.2 1.2M132.7 102.3l-1.2 1.2M132.7 109.9l-1.2 1.2M132.7 117.5l-1.2 1.2M132.7 115l-1.2 1.2"/>
<path d="M132.7 112.4l-1.2 1.2M132.7 104.8l-1.2 1.2M80.7 122.6l1.2 1.2M80.7 120l1.2 1.3M81.9 122.6l-1.2 1.2M81.9 120l-1.2 1.3M131.5 125.1l1.2 1.2M131.5 122.6l1.2 1.2M131.5 127.7l1.2 1.2M132.7 125.1l-1.2 1.2M132.7 122.6l-1.2 1.2M132.7 127.7l-1.2 1.2"/>
<path d="M335.9 155.6l1.3 1.2M335.9 153.1l1.3 1.2M335.9 158.1l1.3 1.3M337.2 155.6l-1.3 1.2M337.2 153.1l-1.3 1.2M337.2 158.1l-1.3 1.3M356.3 153.1l1.2 1.2M356.3 155.6l1.2 1.2M356.3 158.1l1.2 1.3M357.5 153.1l-1.2 1.2M357.5 155.6l-1.2 1.2M357.5 158.1l-1.2 1.3"/>
<path d="M335.9 160.7l1.3 1.2M337.2 160.7l-1.3 1.2M356.3 160.7l1.2 1.2M357.5 160.7l-1.2 1.2M335.9 220.4l1.3 1.2M337.2 220.4l-1.3 1.2"/>
</g>
<path d="M136.1 36.1h.8l-.4 .5M136.7 36.6l.2 .3v.3l-.2 .2M110.8 41.2l.3 .1M110.9 41.9h.2v.5l-.3 .1M68.1 65.2l.6-.1-.1-.3h-.4l-.1 .1v.6h.5M69.2 64.9l.2-.1h.3l.1 .8M69.2 64.8v.8M125.1 161.8h.6M125.1 187.2h.6" fill="none" stroke="#006464" stroke-width=".19"/>
<path d="M129.7 59.3h.6M84 99.9h.6M129.7 97.4h.6M129.7 115.2h.6M129.7 140.6h.6M129.7 148.2h.6M129.7 173.6h.6" fill="none" stroke="#a90000" stroke-width=".19"/>
<g fill="#009600" stroke="#009600" stroke-width=".19">
<circle cx="238.8" cy="123.2" r=".46"/>
<circle cx="222.2" cy="141" r=".46"/>
<circle cx="238.8" cy="154.9" r=".46"/>
<circle cx="222.2" cy="240" r=".46"/>
<circle cx="238.8" cy="214.6" r=".46"/>
<circle cx="349.2" cy="34.3" r=".46"/>
<circle cx="330.2" cy="69.9" r=".46"/>
<circle cx="349.2" cy="69.9" r=".46"/>
<circle cx="327.7" cy="234.9" r=".46"/>
<circle cx="358.1" cy="213.4" r=".46"/>
<circle cx="307.3" cy="210.8" r=".46"/>
<circle cx="358.1" cy="223.5" r=".46"/>
<circle cx="358.1" cy="221" r=".46"/>
<circle cx="238.8" cy="49.5" r=".46"/>
<circle cx="238.8" cy="41.9" r=".46"/>
<circle cx="238.8" cy="115.6" r=".46"/>
<circle cx="222.2" cy="67.3" r=".46"/>
<circle cx="328.9" cy="34.3" r=".46"/>
<circle cx="238.8" cy="81.3" r=".46"/>
<circle cx="332.7" cy="127" r=".46"/>
<circle cx="311.1" cy="127" r=".46"/>
<circle cx="389.9" cy="127" r=".46"/>
<circle cx="132.1" cy="163.8" r=".46"/>
<circle cx="132.1" cy="166.4" r=".46"/>
<circle cx="132.1" cy="168.9" r=".46"/>
<circle cx="132.1" cy="174" r=".46"/>
<circle cx="132.1" cy="171.5" r=".46"/>
<circle cx="132.1" cy="151.1" r=".46"/>
<circle cx="132.1" cy="148.6" r=".46"/>
<circle cx="132.1" cy="146.1" r=".46"/>
<circle cx="132.1" cy="153.7" r=".46"/>
<circle cx="203.2" cy="226.1" r=".46"/>
<circle cx="132.1" cy="158.8" r=".46"/>
<circle cx="132.1" cy="156.2" r=".46"/>
<circle cx="132.1" cy="161.3" r=".46"/>
<circle cx="132.1" cy="143.5" r=".46"/>
<circle cx="132.1" cy="176.5" r=".46"/>
<circle cx="132.1" cy="179.1" r=".46"/>
<circle cx="55.9" cy="108" r=".46"/>
<circle cx="58.4" cy="110.5" r=".46"/>
<circle cx="132.1" cy="186.7" r=".46"/>
<circle cx="90.2" cy="233.7" r=".46"/>
<circle cx="132.1" cy="189.2" r=".46"/>
<circle cx="74.9" cy="233.7" r=".46"/>
<circle cx="132.1" cy="181.6" r=".46"/>
<circle cx="132.1" cy="184.2" r=".46"/>
<circle cx="61" cy="233.7" r=".46"/>
<circle cx="45.7" cy="233.7" r=".46"/>
<circle cx="132.1" cy="141" r=".46"/>
<circle cx="132.1" cy="138.4" r=".46"/>
<circle cx="132.1" cy="135.9" r=".46"/>
<circle cx="63.5" cy="115.6" r=".46"/>
<circle cx="61" cy="113" r=".46"/>
<circle cx="134.6" cy="47" r=".46"/>
</g>
<g font-size="7" fill="#0000c2">
<text x="321.1" y="23.4">ANTENNAE</text>
<text x="89.9" y="24.9">SIM7080G</text>
<text x="205" y="26.2">STATUS LEDS</text>
<text x="320.3" y="112.3">LEVEL SHIFTER</text>
<text x="269.5" y="194.6">SIM</text>
<text x="288.2" y="194.6">CARD</text>
</g>
<g font-size="2.8" fill="#0000c2">
<text x="171.9" y="211.4">SIM</text>
<text x="179.4" y="211.4">POWER</text>
<text x="191.9" y="211.4">CONTROL</text>
<text x="55" y="221.6">DECOUPLING</text>
<text x="76" y="221.6">CAPS</text>
</g>
<g font-size="2.8" fill="#840000">
<text x="301" y="277.9">Title:</text>
<text x="310.6" y="277.9">IoT</text>
<text x="317.3" y="277.9">Gateway</text>
</g>
<g font-size="2.1" fill="#840000">
<text x="301" y="262">Approved</text>
<text x="312.4" y="262">By:</text>
<text x="317" y="262">Jones</text>
<text x="324.7" y="262">Kisaka</text>
<text x="301" y="268.2">Abstract</text>
<text x="301" y="265">Designed</text>
<text x="311.9" y="268.2">Machines</text>
<text x="312.4" y="265">By:</text>
<text x="317" y="265">Rodney</text>
<text x="326.3" y="265">Osodo</text>
<text x="301" y="273.7">File:</text>
<text x="301" y="271">Sheet:</text>
<text x="307.1" y="273.7">peripherals.kicad_sch</text>
<text x="309.2" y="271">/SIM7080G/</text>
<text x="301" y="281.1">Size:</text>
<text x="307.6" y="281.1">A3</text>
<text x="323" y="281.1">Date:</text>
<text x="330" y="281.1">2024-10-15</text>
<text x="386" y="281.3">Rev:</text>
<text x="392.4" y="281.3">v0.1.0</text>
<text x="301" y="283.9">KiCad</text>
<text x="308.7" y="283.9">E.D.A.</text>
<text x="316.3" y="283.9">8.0.8</text>
<text x="386" y="283.9">Id:</text>
<text x="390.1" y="283.9">3/6</text>
</g>
<g font-size="1.8" fill="#840000">
<text x="35" y="11.9">1</text>
<text x="85" y="11.9">2</text>
<text x="135" y="11.9">3</text>
<text x="185" y="11.9">4</text>
<text x="235" y="11.9">5</text>
<text x="285" y="11.9">6</text>
<text x="335" y="11.9">7</text>
<text x="385" y="11.9">8</text>
<text x="10.3" y="35.9">A</text>
<text x="307.8" y="35.2">GNSS_ANT</text>
<text x="408.3" y="35.9">A</text>
<text x="62.3" y="53">PWR_KEY</text>
<text x="61.4" y="58.1">GNSS_ANT</text>
<text x="143.7" y="60.6">NETLIGHT</text>
<text x="143.7" y="63.2">STATUS</text>
<text x="143.7" y="68.3">RF_ANT</text>
<text x="190.4" y="68.3">NETLIGHT</text>
<text x="60.2" y="83.5">UART1_RXD</text>
<text x="10.3" y="85.9">B</text>
<text x="60.5" y="86">UART1_TXD</text>
<text x="408.2" y="85.9">B</text>
<text x="31.6" y="111.4">SIM_DATA</text>
<text x="32.5" y="108.9">SIM_CLK</text>
<text x="32.6" y="114">SIM_RST</text>
<text x="32.4" y="116.5">SIM_VDD</text>
<text x="10.3" y="135.9">C</text>
<text x="408.2" y="135.9">C</text>
<text x="192.3" y="141.9">STATUS</text>
<text x="319.3" y="147">UART1_RXD</text>
<text x="319.6" y="144.5">UART1_TXD</text>
<text x="322" y="149.5">SCL_1v8</text>
<text x="365.9" y="149.5">SIM7080G_SCL</text>
<text x="365.9" y="147">SIM7080G_RXD</text>
<text x="365.9" y="144.5">SIM7080G_TXD</text>
<text x="321.9" y="152.1">SDA_1v8</text>
<text x="365.9" y="152.1">SIM7080G_SDA</text>
<text x="10.3" y="185.9">D</text>
<text x="408.2" y="185.9">D</text>
<text x="246.5" y="215.6">PWR_KEY</text>
<text x="287.7" y="211.8">SIM_VDD</text>
<text x="314.5" y="214.3">SIM_RST</text>
<text x="314.4" y="216.9">SIM_CLK</text>
<text x="163.1" y="227">SIM7080G_PWR</text>
<text x="313.6" y="224.5">SIM_DATA</text>
<text x="10.3" y="235.9">E</text>
<text x="408.3" y="235.9">E</text>
<text x="10.3" y="285.9">F</text>
<text x="35" y="286.9">1</text>
<text x="85" y="286.9">2</text>
<text x="135" y="286.9">3</text>
<text x="185" y="286.9">4</text>
<text x="235" y="286.9">5</text>
<text x="285" y="286.9">6</text>
<text x="335" y="286.9">7</text>
<text x="385" y="286.9">8</text>
<text x="408.3" y="285.9">F</text>
</g>
<g font-size="1.8" fill="#006464">
<text x="236.1" y="35.2">+1V8</text>
<text x="332.6" y="33.6">C10</text>
<text x="341.6" y="33.6">33pF</text>
<text x="370.8" y="34.2">J5</text>
<text x="105.3" y="40.2">U3</text>
<text x="132" y="37.7">+3V3</text>
<text x="152.3" y="36.4">+1V8</text>
<text x="370.8" y="36.7">Conn_Coaxial</text>
<text x="101.9" y="42.8">SIM7080G</text>
<text x="219.7" y="47.9">100</text>
<text x="220.8" y="45.3">R8</text>
<text x="232.3" y="45.3">R12</text>
<text x="232.4" y="47.9">100</text>
<text x="330.2" y="45.3">NC</text>
<text x="330.2" y="42.8">L2</text>
<text x="350.5" y="45.3">NC</text>
<text x="350.5" y="42.8">L3</text>
<text x="35.5" y="49.1">+1V8</text>
<text x="242.6" y="57.1">D3</text>
<text x="242.6" y="59.6">LED</text>
<text x="326.9" y="56.7">GND</text>
<text x="347.2" y="56.7">GND</text>
<text x="365" y="56.7">GND</text>
<text x="42.9" y="65.4">R3</text>
<text x="46.1" y="65.4">10K</text>
<text x="49.2" y="65.9">SolderJumper_2_Open</text>
<text x="55.1" y="60.6">JP1</text>
<text x="209.8" y="64.4">4.7K</text>
<text x="210.7" y="61.8">R5</text>
<text x="241.3" y="66.9">Q2</text>
<text x="241.3" y="69.4">SS8050</text>
<text x="372.1" y="69.7">J6</text>
<text x="229.2" y="75.8">R10</text>
<text x="326.7" y="74.5">C9</text>
<text x="345.7" y="74.5">C11</text>
<text x="372.1" y="72.3">Conn_Coaxial</text>
<text x="229.2" y="78.3">47K</text>
<text x="325.6" y="79.9">NC</text>
<text x="344.4" y="79.9">NC</text>
<text x="328.2" y="89.8">GND</text>
<text x="347.2" y="89.8">GND</text>
<text x="366.3" y="89.8">GND</text>
<text x="236.7" y="93.6">GND</text>
<text x="236.1" y="108.8">+1V8</text>
<text x="220.8" y="119">R9</text>
<text x="232.3" y="119">R13</text>
<text x="308.5" y="119">+1V8</text>
<text x="387.2" y="119">+3V3</text>
<text x="67.3" y="125.3">D2</text>
<text x="219.7" y="121.5">100</text>
<text x="232.4" y="121.5">100</text>
<text x="60" y="131.4">ESDA6V1SC5</text>
<text x="242.6" y="130.7">D4</text>
<text x="210.7" y="135.5">R6</text>
<text x="242.6" y="133.3">LED</text>
<text x="315" y="132.9">C8</text>
<text x="315" y="135.5">0.1uF</text>
<text x="56.4" y="140.6">GND</text>
<text x="209.8" y="138">4.7K</text>
<text x="241.3" y="140.6">Q3</text>
<text x="241.3" y="143.1">SS8050</text>
<text x="339.6" y="141.8">OE</text>
<text x="345" y="140.6" transform="rotate(-90 345 140.6)">V_{CCA}</text>
<text x="350.1" y="140.8" transform="rotate(-90 350.1 140.8)">V_{CCB}</text>
<text x="393.7" y="138">C12</text>
<text x="393.7" y="140.6">0.1uF</text>
<text x="229.2" y="149.5">R11</text>
<text x="309.1" y="148.2">GND</text>
<text x="339.6" y="144.4">A1</text>
<text x="339.6" y="146.9">A2</text>
<text x="339.6" y="149.5">A3</text>
<text x="351.1" y="149.5">B3</text>
<text x="351.1" y="146.9">B2</text>
<text x="351.1" y="144.4">B1</text>
<text x="229.2" y="152">47K</text>
<text x="339.6" y="152">A4</text>
<text x="339.6" y="154.5">A5</text>
<text x="351.1" y="154.5">B5</text>
<text x="351.1" y="152">B4</text>
<text x="387.9" y="153.3">GND</text>
<text x="339.6" y="157.1">A6</text>
<text x="339.6" y="159.6">A7</text>
<text x="351.1" y="159.6">B7</text>
<text x="351.1" y="157.1">B6</text>
<text x="236.7" y="167.2">GND</text>
<text x="339.6" y="162.2">A8</text>
<text x="347.6" y="165.9" transform="rotate(-90 347.6 165.9)">GND</text>
<text x="351.1" y="162.2">B8</text>
<text x="348.9" y="172.3">TXB0108RGY</text>
<text x="348.9" y="169.8">U1</text>
<text x="344.7" y="182.5">GND</text>
<text x="130" y="200.3">GND</text>
<text x="334.5" y="206.6">NANO SIM</text>
<text x="344.1" y="204.1">U5</text>
<text x="345.1" y="206.6">XG6P</text>
<text x="351.3" y="206.6">H1.35</text>
<text x="339.6" y="211.7">VCC</text>
<text x="339.6" y="214.2">RST</text>
<text x="347.2" y="214.2">GND</text>
<text x="347.2" y="211.7">GND</text>
<text x="190.4" y="220.6">R4</text>
<text x="298.1" y="219.3">0.1uF</text>
<text x="300.8" y="216.8">C7</text>
<text x="339.6" y="216.8">CLK</text>
<text x="339.6" y="219.3">GND</text>
<text x="339.6" y="221.8">VPP</text>
<text x="347.2" y="221.8">GND</text>
<text x="43.1" y="226.9">+3V3</text>
<text x="87.5" y="226.9">+3V3</text>
<text x="189.5" y="223.1">4.7K</text>
<text x="224.8" y="225.7">Q1</text>
<text x="241.3" y="226.9">D5</text>
<text x="339.6" y="224.4">I/O</text>
<text x="347.2" y="224.4">GND</text>
<text x="224.8" y="228.2">SS8050</text>
<text x="241.3" y="229.5">ESD9B5.0ST5G</text>
<text x="305.3" y="233.3">GND</text>
<text x="211.4" y="237.1">47K</text>
<text x="212" y="234.5">R7</text>
<text x="49.5" y="242.2">C3</text>
<text x="49.5" y="244.7">10uF</text>
<text x="64.8" y="242.2">C4</text>
<text x="64.8" y="244.7">10uF</text>
<text x="78.7" y="242.2">C5</text>
<text x="78.7" y="244.7">10uF</text>
<text x="94" y="242.2">C6</text>
<text x="94" y="244.7">0.1uF</text>
<text x="325.6" y="246">GND</text>
<text x="43.7" y="257.4">GND</text>
<text x="58.9" y="257.4">GND</text>
<text x="72.9" y="257.4">GND</text>
<text x="88.1" y="257.4">GND</text>
<text x="220.2" y="252.3">GND</text>
</g>
<g font-size="1.8" fill="#a90000">
<text x="362.5" y="34">1</text>
<text x="366.8" y="38.8" transform="rotate(-90 366.8 38.8)">2</text>
<text x="238.5" y="64.2" transform="rotate(-90 238.5 64.2)">3</text>
<text x="233.3" y="67.1">1</text>
<text x="238.5" y="71.8" transform="rotate(-90 238.5 71.8)">2</text>
<text x="363.8" y="69.6">1</text>
<text x="368" y="74.4" transform="rotate(-90 368 74.4)">2</text>
<text x="55.6" y="122.6" transform="rotate(-90 55.6 122.6)">1</text>
<text x="58.2" y="122.6" transform="rotate(-90 58.2 122.6)">3</text>
<text x="60.7" y="122.6" transform="rotate(-90 60.7 122.6)">4</text>
<text x="63.2" y="122.6" transform="rotate(-90 63.2 122.6)">5</text>
<text x="58.2" y="130.2" transform="rotate(-90 58.2 130.2)">2</text>
<text x="238.5" y="137.9" transform="rotate(-90 238.5 137.9)">3</text>
<text x="343.9" y="135.3" transform="rotate(-90 343.9 135.3)">2</text>
<text x="349" y="135.9" transform="rotate(-90 349 135.9)">19</text>
<text x="233.3" y="140.7">1</text>
<text x="336.5" y="140.7">10</text>
<text x="337.1" y="143.3">1</text>
<text x="354.3" y="143.3">20</text>
<text x="238.5" y="145.5" transform="rotate(-90 238.5 145.5)">2</text>
<text x="337.1" y="145.8">3</text>
<text x="337.1" y="148.3">4</text>
<text x="354.3" y="148.3">17</text>
<text x="354.3" y="145.8">18</text>
<text x="337.1" y="150.9">5</text>
<text x="337.1" y="153.4">6</text>
<text x="337.1" y="156">7</text>
<text x="354.3" y="156">14</text>
<text x="354.3" y="153.4">15</text>
<text x="354.3" y="150.9">16</text>
<text x="337.1" y="158.5">8</text>
<text x="337.1" y="161">9</text>
<text x="354.3" y="161">12</text>
<text x="354.3" y="158.5">13</text>
<text x="346.5" y="169" transform="rotate(-90 346.5 169)">11</text>
<text x="337.1" y="210.6">1</text>
<text x="337.1" y="213.1">2</text>
<text x="337.1" y="215.6">3</text>
<text x="351.7" y="213.1">10</text>
<text x="351.7" y="210.6">11</text>
<text x="337.1" y="218.2">5</text>
<text x="337.1" y="220.7">6</text>
<text x="352.4" y="220.7">9</text>
<text x="216.8" y="225.8">1</text>
<text x="222" y="223" transform="rotate(-90 222 223)">3</text>
<text x="337.1" y="223.3">7</text>
<text x="352.4" y="223.3">8</text>
<text x="222" y="230.6" transform="rotate(-90 222 230.6)">2</text>
</g>
<g font-size="1.8" fill="#0000c2">
<text x="252" y="53.9">V(s)=1.8V</text>
<text x="252" y="56">V(f)=1.2V</text>
<text x="252" y="58">R=50</text>
<text x="252" y="60.1">I(f)=12mA</text>
<text x="252" y="64.1">HAN1102W-1-TR</text>
<text x="251.7" y="129.6">V(s)=1.8V</text>
<text x="251.7" y="131.7">V(f)=1.2V</text>
<text x="251.7" y="133.7">R=50</text>
<text x="251.7" y="135.7">I(f)=12mA</text>
<text x="251.7" y="139.8">HAN1102W-1-TR</text>
</g>
<g font-size="1.8" fill="#484848">
<text x="360.9" y="96.6">The</text>
<text x="365.3" y="96.6">input</text>
<text x="371.3" y="96.6">and</text>
<text x="375.9" y="96.6">output</text>
<text x="383.1" y="96.6">impedance</text>
<text x="394.4" y="96.6">are</text>
<text x="398.6" y="96.6">matched</text>
</g>
<g font-size="1.4" fill="#006464">
<text x="122.2" y="47.7">VBAT</text>
<text x="87.4" y="52.8">PWRKEY</text>
<text x="119.7" y="50.3">VBAT__1</text>
<text x="87.4" y="57.9">GNSS_ANT</text>
<text x="119.4" y="55.3">VDD_EXT</text>
<text x="87.4" y="63">USB_BOOT</text>
<text x="87.4" y="65.5">ADC</text>
<text x="118.8" y="60.4">NETLIGHT</text>
<text x="120.3" y="63">STATUS</text>
<text x="87.4" y="70.6">UART1_CTS</text>
<text x="120.4" y="68">RF_ANT</text>
<text x="87.4" y="73.1">UART1_DCD</text>
<text x="87.4" y="75.7">UART1_DTR</text>
<text x="114.5" y="73.1">ANT_CONTROL1</text>
<text x="114.5" y="75.7">ANT_CONTROL0</text>
<text x="87.4" y="83.3">UART1_RXD</text>
<text x="87.4" y="80.7">UART1_RTS</text>
<text x="87.4" y="78.2">UART1_RI</text>
<text x="119.6" y="83.3">I2C_SDA</text>
<text x="119.7" y="80.7">I2C_SCL</text>
<text x="87.4" y="85.8">UART1_TXD</text>
<text x="118" y="88.4">USB_VBUS</text>
<text x="87.4" y="93.4">UART2_TXD</text>
<text x="87.4" y="90.9">UART2_RXD</text>
<text x="119.7" y="90.9">USB_DM</text>
<text x="119.9" y="93.4">USB_DP</text>
<text x="87.4" y="101.1">UART3_TXD</text>
<text x="87.4" y="98.5">UART3_RXD</text>
<text x="118.9" y="98.5">PCM_CLK</text>
<text x="119.2" y="101.1">PCM_DIN</text>
<text x="117.8" y="103.6">PCM_DOUT</text>
<text x="117.8" y="106.1">PCM_SYNC</text>
<text x="87.4" y="111.2">SIM_DATA</text>
<text x="87.4" y="108.7">SIM_CLK</text>
<text x="87.4" y="113.8">SIM_RST</text>
<text x="119.6" y="111.2">SPI_CLK</text>
<text x="120.5" y="113.8">SPI_CS</text>
<text x="87.4" y="116.3">SIM_VDD</text>
<text x="118.8" y="118.8">SPI_MOSI</text>
<text x="118.8" y="116.3">SPI_MISO</text>
<text x="87.4" y="121.4">GPIO1</text>
<text x="87.4" y="123.9">GPIO2</text>
<text x="121.2" y="123.9">GPIO3</text>
<text x="121.2" y="129">GPIO5</text>
<text x="121.2" y="126.5">GPIO4</text>
<text x="120.1" y="136.6">GND__1</text>
<text x="122.6" y="134.1">GND</text>
<text x="120.1" y="139.2">GND__2</text>
<text x="120.1" y="141.7">GND__3</text>
<text x="120.1" y="144.2">GND__4</text>
<text x="120.1" y="146.8">GND__5</text>
<text x="120.1" y="149.3">GND__6</text>
<text x="120.1" y="151.9">GND__7</text>
<text x="120.1" y="154.4">GND__8</text>
<text x="119.2" y="159.5">GND__10</text>
<text x="120.1" y="156.9">GND__9</text>
<text x="119.2" y="162">GND__11</text>
<text x="119.2" y="164.6">GND__12</text>
<text x="119.2" y="167.1">GND__13</text>
<text x="119.2" y="169.6">GND__14</text>
<text x="119.2" y="172.2">GND__15</text>
<text x="119.2" y="174.7">GND__16</text>
<text x="119.2" y="177.3">GND__17</text>
<text x="119.2" y="179.8">GND__18</text>
<text x="119.2" y="182.3">GND__19</text>
<text x="119.2" y="184.9">GND__20</text>
<text x="119.2" y="187.4">GND__21</text>
<text x="119.2" y="190">GND__22</text>
</g>
<g font-size="1.4" fill="#a90000">
<text x="128.4" y="46.7">34</text>
<text x="82.7" y="51.8">39</text>
<text x="128.4" y="49.3">35</text>
<text x="82.7" y="56.9">68</text>
<text x="128.4" y="54.4">40</text>
<text x="128.4" y="59.4">41</text>
<text x="82.7" y="62">20</text>
<text x="82.7" y="64.5">38</text>
<text x="128.4" y="62">42</text>
<text x="83.2" y="69.6">4</text>
<text x="128.4" y="67.1">32</text>
<text x="83.2" y="72.1">5</text>
<text x="83.2" y="74.7">6</text>
<text x="83.2" y="77.2">7</text>
<text x="128.4" y="72.1">43</text>
<text x="128.4" y="74.7">44</text>
<text x="83.2" y="82.3">2</text>
<text x="83.2" y="79.8">3</text>
<text x="128.4" y="82.3">64</text>
<text x="128.4" y="79.8">65</text>
<text x="82.7" y="89.9">23</text>
<text x="83.2" y="84.8">1</text>
<text x="128.4" y="87.4">24</text>
<text x="128.4" y="89.9">26</text>
<text x="82.7" y="92.5">22</text>
<text x="128.4" y="92.5">25</text>
<text x="82.7" y="100.1">61</text>
<text x="82.7" y="97.5">62</text>
<text x="128.4" y="97.5">11</text>
<text x="128.9" y="100.1">9</text>
<text x="82.7" y="107.7">16</text>
<text x="128.4" y="102.6">10</text>
<text x="128.4" y="105.2">12</text>
<text x="82.7" y="110.2">15</text>
<text x="82.7" y="112.8">17</text>
<text x="128.4" y="112.8">48</text>
<text x="128.4" y="110.2">50</text>
<text x="82.7" y="115.3">18</text>
<text x="128.4" y="117.9">49</text>
<text x="128.4" y="115.3">51</text>
<text x="82.7" y="120.4">57</text>
<text x="82.7" y="122.9">58</text>
<text x="128.4" y="122.9">59</text>
<text x="128.4" y="125.5">60</text>
<text x="128.4" y="128">14</text>
<text x="128.4" y="135.6">13</text>
<text x="128.9" y="133.1">8</text>
<text x="128.4" y="138.2">19</text>
<text x="128.4" y="140.7">21</text>
<text x="128.4" y="143.3">27</text>
<text x="128.4" y="145.8">30</text>
<text x="128.4" y="148.3">31</text>
<text x="128.4" y="150.9">33</text>
<text x="128.4" y="153.4">36</text>
<text x="128.4" y="156">37</text>
<text x="128.4" y="158.5">45</text>
<text x="128.4" y="161">63</text>
<text x="128.4" y="163.6">66</text>
<text x="128.4" y="166.1">67</text>
<text x="128.4" y="168.7">69</text>
<text x="128.4" y="171.2">70</text>
<text x="128.4" y="173.7">71</text>
<text x="128.4" y="176.3">72</text>
<text x="128.4" y="178.8">73</text>
<text x="128.4" y="181.4">74</text>
<text x="128.4" y="183.9">75</text>
<text x="128.4" y="186.4">76</text>
<text x="128.4" y="189">77</text>
</g>
</svg>
